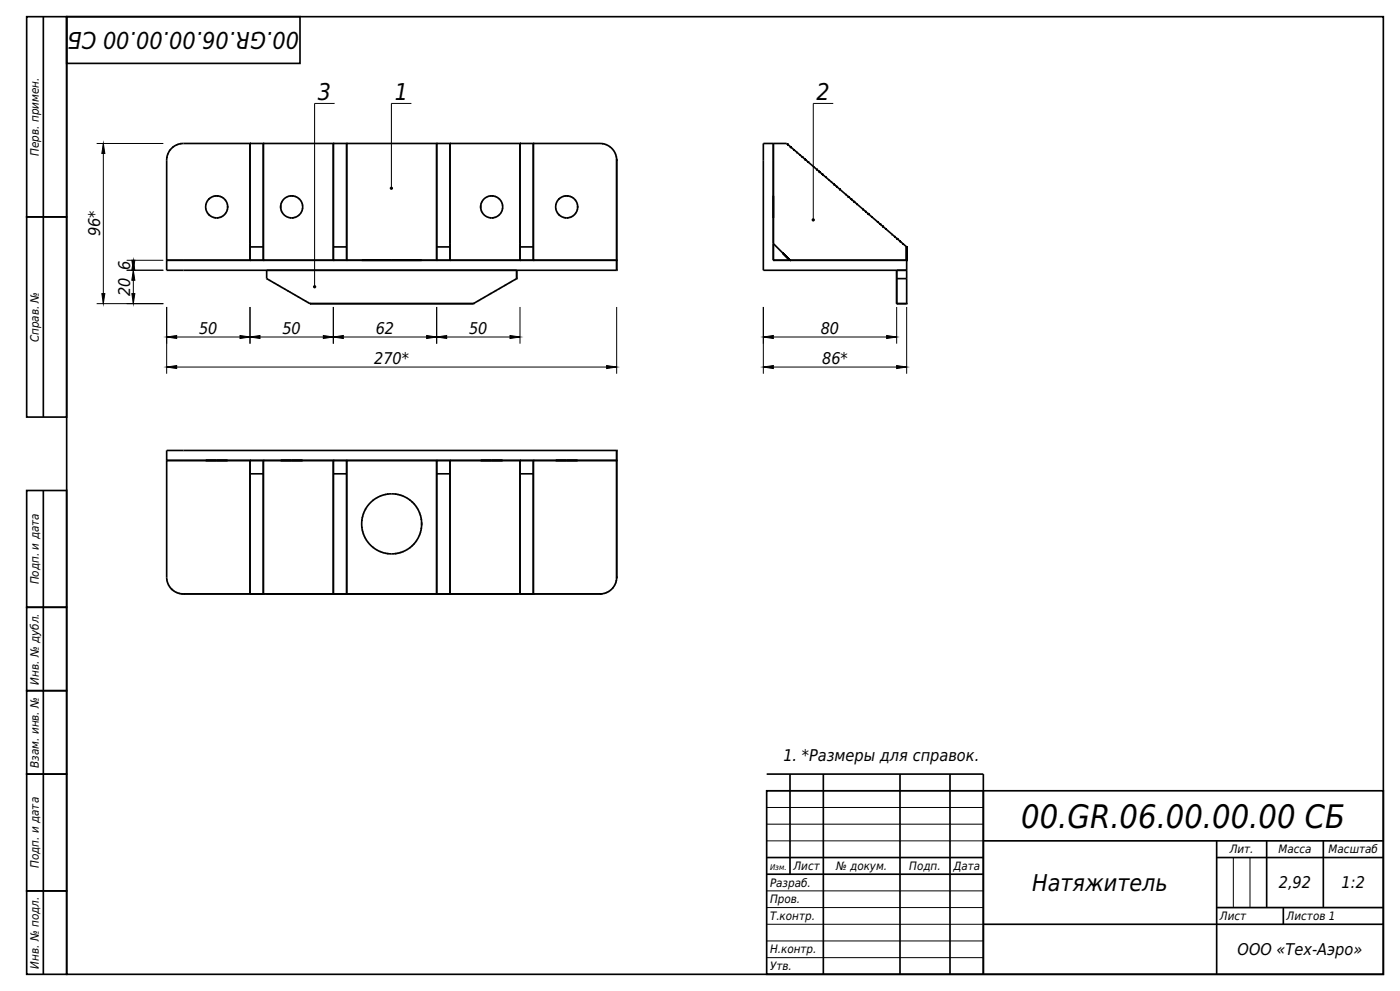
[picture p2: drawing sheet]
<svg xmlns="http://www.w3.org/2000/svg" width="420mm" height="297mm" viewBox="0 0 420 297" stroke-linecap="round" stroke-linejoin="round" font-family="sans-serif">
<g fill="none" stroke="#000" stroke-width=".5">
<path d="M8 5h12v60h-12zM13 5v120M20 5h395v287h-395zM20 5h70v14h-70zM50.1 47l-.1 .4M50.2 46.6v.1M50.3 46.2v.1M50.4 45.9v.2M50.8 45.3h.1M51.2 44.8l-.2 .2M52 44l-.2 .2M52.3 43.8h.1"/>
<path d="M53.1 43.4h-.2M53.3 43.3h-.1M53.7 43.2h-.1M54.4 43l-.3 .1M62.9 59.4l-.4 .5M63.3 59.2h-.1M64.1 58.8l-.2 .1M65 58.7l-.6 .1M65 58.7h.5M65.9 58.8l.2 .1M66.3 59h.1M66.5 59.1h.1"/>
<path d="M66.9 59.3l.2 .2M67.6 59.9l.1 .3M75 43v30M75 43h.2h-20.5l-2.3 .7-1.5 1.4-.6 1.2-.3 1.7v30M75 43h4M75 43v31M79 43v30M79 43v31M79 43h21M86 59.1h-.1M86.2 59h.1M86.6 58.8l-.1 .1"/>
<path d="M87.5 58.7h-.5M87.5 58.7l.6 .1M88.4 58.8l.2 .1M88.8 59h.1M89.2 59.2h.1M89.7 59.6l.2 .1M100 43v30M100 43h4M100 43v31M104 43v30M104 43v31M104 43h27.1"/>
<path d="M131 43v30M131 43h4M131 43v31M131 43h.1M135 43v35M135 43v31M135 43h21.2h-.2M146 59.1h-.1M146.2 59h.1M146.6 58.8l-.1 .1M147.5 58.7h-.5M147.5 58.7l.6 .1"/>
<path d="M148.4 58.8l.2 .1M148.8 59h.1M149.2 59.2h.1M149.7 59.6l.2 .1M156 43v30M156 43h4M156 43v31M160 43v30M160 43v31M160 43l21 .1 1.6 .6 1.3 1.1 .8 1.5 .3 1.7M167.9 59.4l-.4 .5M168.3 59.2h-.1"/>
<path d="M169.1 58.8l-.2 .1M170 58.7l-.6 .1M170 58.7h.5M170.9 58.8l.2 .1M171.3 59h.1M171.5 59.1h.1M171.9 59.3l.2 .2M172.6 59.9l.1 .3M180.7 43l.2 .1M181.3 43.2h.1M181.7 43.3h.1M182 43.4h.1"/>
<path d="M182.2 43.5l.1 .1M182.5 43.7h.1M182.8 43.9h.1M183 44h.1M183.6 44.5h.1M184 45.1h.1M184.3 45.4v.1M184.4 45.6v.1M184.5 45.9h.1M184.6 46.1l.1 .1M184.8 46.5h.1M184.9 46.9v.2"/>
<path d="M185 47.6v.4M185 48v33M185 48v30M231.9 58.7v6.6M232 43v29.3a2.24 2.24 0 0 0 1.1 1.8l3.9 3.9M232 43h3.3a2.92 2.92 0 0 1 2 1.2l34.1 29.3a1.82 1.82 0 0 1 .6 2v2.5M232 43h-2.2a.5 .5 0 0 0-.5-.1 .5 .5 0 0 0-.3 .5v36.8a.51 .51 0 0 0 0 .7 .51 .51 0 0 0 .7 .1h42.3M232 43v35M236.2 43.2l.3 .2M237.1 43.9l.4 .4M238.2 44.9l.1 .1M239.1 45.7h.1"/>
<path d="M239.9 46.4l.1 .1M240.6 47l.2 .2M241.3 47.6l.5 .4M242.4 48.5l.2 .2M244.3 50.1v.1M245 50.7l.2 .2M245.7 51.3l.4 .4M246.6 52.1l.3 .3M247.6 53l.2 .1M248.6 53.8l.1 .1M249.4 54.6h.1M250.1 55.2l.3 .2"/>
<path d="M250.9 55.8l.4 .3M251.8 56.6l.3 .3M253.7 58.3h.1M254.4 58.9l.4 .3M255.3 59.6l.3 .3M8 65h12v60h-12zM50 78v2.2a.5 .5 0 0 0-.1 .5 .5 .5 0 0 0 .5 .3h134.6M50 78h25.1M50 78h135M61.8 62.6v.1M61.8 61.3v.1M61.9 63v.1"/>
<path d="M61.9 60.9v.1M62 63.4h.1M62 60.6h.1M62.2 63.8h.1M62.3 60.2h-.1M62.5 64.1l.4 .5M63.2 64.8h.1M63.9 65.1l.2 .1M64.4 65.2l.5 .1M65.5 65.3h-.4M66.1 65.1l-.2 .1M66.4 65h-.1"/>
<path d="M66.6 64.9h-.1M67.1 64.5l-.2 .2M67.7 63.8l-.1 .3M67.8 60.3h.1M67.9 63.6l-.1 .1M68.1 60.8h.1M68.1 63.2h.1M68.2 61.1v.2M68.2 62.7v.2M68.3 61.7v.6M75 73h.2M75 74h4"/>
<path d="M75 74v4M75 78h4M75 78h.2M75 73v5M78.9 73h.1M78.9 78h.1M79 78h21.1M79 74v4M79 73v5M84.2 61.5v1M84.3 62.9l.1 .1M84.4 61l-.1 .1"/>
<path d="M84.4 63.2l.1 .2M84.5 60.6l-.1 .2M84.6 63.5v.1M84.6 60.4v.1M84.8 63.9l.1 .1M84.9 60l-.1 .1M85.9 64.9h.1M86.2 65h.1M86.5 65.1l.1 .1M87 65.3h.4M88.1 65.2l-.5 .1M88.6 65.1l-.2 .1"/>
<path d="M88.8 65h.1M89.3 64.8h-.1M89.9 64.3l-.2 .1M90.2 60.2h.1M90.3 63.8h-.1M90.5 60.6v.1M90.5 63.3v.1M90.6 60.9l.1 .2M90.7 62.9l-.1 .2M90.7 61.4l.1 .2M90.8 62.4l-.1 .2M100 74h4"/>
<path d="M100 74v4M100 78h4M100 73v5M100 73h.1M100 78h.1M103.9 78h27.1M103.9 73h.1M103.9 78h.1M104 74v4M104 73v5M108.5 78h9zM117.5 78h9z"/>
<path d="M131 74h4M131 74v4M131 78h4M131 73v5M131 73h.1M131 78h.1M135 78h21.2h-.2M135 74v4M144.2 61.5v1M144.3 62.9l.1 .1M144.4 61l-.1 .1M144.4 63.2l.1 .2"/>
<path d="M144.5 60.6l-.1 .2M144.6 63.5v.1M144.6 60.4v.1M144.8 63.9l.1 .1M144.9 60l-.1 .1M145.9 64.9h.1M146.2 65h.1M146.5 65.1l.1 .1M147 65.3h.4M148.1 65.2l-.5 .1M148.6 65.1l-.2 .1M148.8 65h.1"/>
<path d="M149.3 64.8h-.1M149.9 64.3l-.2 .1M150.2 60.2h.1M150.3 63.8h-.1M150.5 60.6v.1M150.5 63.3v.1M150.6 60.9l.1 .2M150.7 62.9l-.1 .2M150.7 61.4l.1 .2M150.8 62.4l-.1 .2M156 73h.2M156 74h4"/>
<path d="M156 74v4M156 78h4M156 73v5M159.9 73h.1M159.9 78h.1M160 78h25M160 74v4M160 73v5M166.8 62.6v.1M166.8 61.3v.1M166.9 63v.1M166.9 60.9v.1"/>
<path d="M167 63.4h.1M167 60.6h.1M167.2 63.8h.1M167.3 60.2h-.1M167.5 64.1l.4 .5M168.2 64.8h.1M168.9 65.1l.2 .1M169.4 65.2l.5 .1M170.5 65.3h-.4M171.1 65.1l-.2 .1M171.4 65h-.1M171.6 64.9h-.1"/>
<path d="M172.1 64.5l-.2 .2M172.7 63.8l-.1 .3M172.8 60.3h.1M172.9 63.6l-.1 .1M173.1 60.8h.1M173.1 63.2h.1M173.2 61.1v.2M173.2 62.7v.2M173.3 61.7v.6M185 78v3M232 73.1v4.9M232 78h5"/>
<path d="M232 78h40M234.8 75.8l2.2 2.2M237 78h35M256.2 60.4l.2 .2M257.1 61.2l.1 .1M258.9 62.7l.2 .2M259.6 63.3l.3 .3M260.4 64l.3 .3M261.4 64.9l.2 .1M263.2 66.4l.2 .2M263.9 67l.3 .3M264.7 67.8l.4 .2"/>
<path d="M265.6 68.5l.3 .2M267.7 70.3h.1M268.4 70.9l.2 .1M269.1 71.5l.3 .3M269.8 72.1l.4 .4M270.9 73.1l.1 .1M272 78h.1M272 78v3M80 81h74.2a.51 .51 0 0 1 .7 0 .51 .51 0 0 1 .1 .7v1a1.35 1.35 0 0 1-1.2 1.5l-11.8 6.8h-49l-12.3-7.1a1.27 1.27 0 0 1-.7-1.7zM80.1 83.5l.2 .2M80.7 83.9l.1 .1M80.9 84l.1 .1"/>
<path d="M82.2 84.8h.1M82.4 84.9h.1M83.2 85.3l.2 .2M83.8 85.7l.1 .1M84.1 85.8v.1M84.6 86.2h.1M85.3 86.6h.1M85.5 86.7h.1M86.3 87.1l.2 .2M87 87.5v.1M87.8 88h.1M88.4 88.4h.1"/>
<path d="M88.6 88.5h.1M89.2 88.8l.1 .1M89.4 88.9l.3 .2M90.1 89.3l.1 .1M90.9 89.8h.1M91.5 90.2h.1M91.8 90.3h.1M92.3 90.6l.1 .1M92.6 90.7v.1M142.2 90.9h.1M143.5 90.2h-.1M143.7 90l-.1 .1"/>
<path d="M143.9 89.9l-.1 .1M144.3 89.7l-.2 .1M145.1 89.2h.1M145.3 89.1h.1M146.6 88.4h-.1M146.8 88.2l-.1 .1M147 88.1l-.1 .1M147.4 87.9l-.2 .1M148.3 87.4h-.1M148.5 87.3h-.1M148.8 87.1h-.1M149.7 86.6h-.1"/>
<path d="M149.9 86.4l-.1 .1M150.1 86.3h.1M150.5 86.1l-.1 .1M151.4 85.6h-.1M151.6 85.5h-.1M152 85.3h-.2M152.8 84.8h.1M153 84.6v.1M153.3 84.5h-.1M153.6 84.3h-.1M154.5 83.8h-.1M154.7 83.7h-.1"/>
<path d="M155 81.1v2.4M155 83.5h-.1M269 81.1v2.4M269 83.5h3M269 83.5v6.7a.53 .53 0 0 0 0 .6 .53 .53 0 0 0 .6 .2h1.6a.53 .53 0 0 0 .6 0 .53 .53 0 0 0 .2-.6v-6.9M269.1 81h2.9M272 81v2.5M50 138h135M50 138h25.1M50 138v35.7l.6 1.6 1.1 1.4 1.6 1 1.7 .3M61.7 138h3.3zM65 138h3.3z"/>
<path d="M75 138h.2M75 138h4M75 138v4M75 138v5M78.9 138h.1M79 138h21.1M79 138v4M79 138v5M84.2 138h3.3zM87.5 138h3.3zM100 138h4M100 138v4"/>
<path d="M100 138v5M100 138h.1M103.9 138h27.1M103.9 138h.1M104 138v4M104 138v5M131 138h4M131 138v4M131 138v5M131 138h.1M135 138h21.2h-.2M135 138v4"/>
<path d="M135 138v40M144.2 138h3.3zM147.5 138h3.3zM156 138h4M156 138v4M156 138v5M159.9 138h.1M160 138h25M160 138v4M160 138v5M166.7 138h3.3zM170 138h3.3z"/>
<path d="M185 135v38M185 135h-134.4a.46 .46 0 0 0-.6 0 .46 .46 0 0 0 0 .7v2.3M185 138v35M185 135v3M8 147h12v35h-12zM13 147v145M75 142h4M75 142v36M75 143v35M75 143h.2M78.9 143h.1M79 142v36"/>
<path d="M79 143v35M100 142h4M100 142v36M100 143v35M100 143h.1M103.9 143h.1M104 142v36M104 143v35M108.5 157.9l.1 .4M108.6 155.7l-.1 .4M108.7 158.7v.2M108.7 155.1v.2"/>
<path d="M108.8 159.3v.1M108.8 154.6v.1M108.9 159.7v.1M108.9 154.2v.1M109.1 153.8l-.1 .2M109.3 153.3h.1M109.4 153v.1M109.6 152.8h-.1M109.7 152.4l-.1 .2M109.9 152.2h.1M110.4 151.5h.1M112 149.9l-.2 .1"/>
<path d="M112.3 149.6v.1M113.1 149.2h-.1M113.6 148.9l-.1 .1M114.1 148.7h-.1M114.4 148.5l-.1 .1M114.8 148.4h-.1M115.2 148.3h-.1M115.7 148.2h-.1M116.5 148.1h-.3M118.5 148.1h.4M119.3 148.2h.2M119.8 148.3l.3 .1"/>
<path d="M120.2 148.4l.2 .1M120.6 148.5l.1 .1M120.9 148.7h.1M122.1 149.3h.1M122.9 149.8l.1 .1M123.6 150.4l.3 .2M124.1 150.9l.1 .1M124.7 151.6h.1M124.9 151.9l.1 .1M125.2 152.3v.1M125.3 152.5v.1M125.8 153.5v.1"/>
<path d="M125.9 153.7v.1M126 154.1l.1 .1M126.1 159.8l-.1 .1M126.1 154.4l.1 .2M126.2 159.4l-.1 .2M126.3 155v.1M126.3 158.9v.1M126.4 155.4v.4M126.4 158.2v.4M126.5 156.5v1M131 142h4M131 142v36"/>
<path d="M131 143v35M131 143h.1M135 142v36M156 142h4M156 142v36M156 143v35M156 143h.2M159.9 143h.1M160 142v36M160 143v35M50 173.7l.1 .2M50.2 174.3v.1"/>
<path d="M50.3 174.7v.1M50.4 175v.1M50.5 175.2l.1 .1M50.7 175.5h.1M50.9 175.8v.1M51.1 176.2h.1M51.3 176.4l.4 .4M51.8 176.9h.1M52.2 177.1v.1M52.8 177.5h.1M53 177.6h.1M53.3 177.7l.2 .1"/>
<path d="M53.7 177.8l.2 .1M54.3 177.9l.7 .1M55 178h125M75 178h4M80 177.8v.2h75M100 178h4M109 160l.1 .2M109.3 160.7h.1M109.4 160.9v.1M109.5 161.2h.1M109.6 161.4h.1M109.9 161.8h.1"/>
<path d="M110.4 162.5h.1M111.8 164l.2 .1M112.3 164.3v.1M113 164.8h.1M113.5 165l.1 .1M114 165.3h.1M114.3 165.4l.1 .1M114.7 165.6h.1M115.1 165.7h.1M115.6 165.8h.1M116.2 165.9h.3M118.9 165.9h-.4"/>
<path d="M119.5 165.8h-.2M120.1 165.6l-.3 .1M120.4 165.5l-.2 .1M120.7 165.4l-.1 .1M121 165.3h-.1M122.2 164.7h-.1M123 164.1l-.1 .1M123.9 163.4l-.3 .2M124.2 163l-.1 .1M124.7 162.4h.1M125 162l-.1 .1M125.2 161.6v.1"/>
<path d="M125.8 160.4v.1M125.9 160.2v.1M131 178h4M156 178h4M180.7 177.9l-.7 .1M181.3 177.8l-.2 .1M181.7 177.7l-.2 .1M182 177.6h-.1M182.2 177.5h-.1M182.4 177.4h.1M182.7 177.2l-.1 .1M183.2 176.9h-.1"/>
<path d="M184 176l-.2 .3M184.2 175.7v.1M184.4 175.3v.1M184.7 174.7l-.1 .2M184.8 174.3v.2M184.9 173.9v.2M185 173v.4M185 173l-.4 2-1.1 1.6-1.5 1-2 .4M8 182h12v25h-12zM8 207h12v25h-12zM8 232h12v35h-12zM230 237h185v55h-185z"/>
<path d="M230 232h65v60M237 232v30M247 232v60M270 232v60M285 232v60M230 257h65M295 252h120M365 257h50M365 252v40M380 252v20M397 252v20M8 267h12v25h-12z"/>
<path d="M230 262h65M295 277h120M365 272h50M385 272v5"/>
<circle cx="65" cy="62" r="3.3"/>
<circle cx="87.5" cy="62" r="3.3"/>
<circle cx="147.5" cy="62" r="3.3"/>
<circle cx="170" cy="62" r="3.3"/>
<circle cx="117.5" cy="157" r="9"/>
</g>
<g fill="none" stroke="#000" stroke-width=".3">
<path d="M100.4 31h-6v54.9M123.4 31h-6v25.4M250 31h-6v34.9M29 43h20M31 43v48M38 78h11M40 78v13M29 91h20M38 81h11M50 92v20M75 92v11M100 92v11"/>
<path d="M131 92v11M156 92v11M185 92v20M229 92v20M269 92v11M272 92v20M50 101h106M50 110h135M229 101h40M229 110h43M230 237h65M230 252h65"/>
<path d="M230 247h65M230 242h65M370 257v15M375 257v15M230 277h65M230 272h65M230 267h65M230 292h65M230 287h65M230 282h65"/>
</g>
<g fill="#000" stroke="#000" stroke-width=".3">
<path d="M31 43l.5 3h-.9zM40 78l.4 3h-.9zM30.6 88h.9l-.5 3zM39.5 88h.9l-.4 3zM40 81l.4 3h-.9zM39.5 78h.9l-.4 3zM50 101l3-.4v.8zM50 110l3-.4v.9zM72 100.6l3 .4-3 .4zM75 101l3-.4v.8zM97 100.6l3 .4-3 .4zM100 101l3-.4v.8z"/>
<path d="M128 100.6l3 .4-3 .4zM131 101l3-.4v.8zM153 100.6l3 .4-3 .4zM182 109.6l3 .4-3 .5zM229 101l3-.4v.8zM229 110l3-.4v.9zM266 100.6l3 .4-3 .4zM269 109.6l3 .4-3 .5z"/>
</g>
<g fill="#000">
<circle cx="117.4" cy="56.4" r=".5"/>
<circle cx="244" cy="65.9" r=".5"/>
<circle cx="94.4" cy="85.9" r=".5"/>
</g>
<text font-size="9.7" x="306.4" y="248">00.GR.06.00.00.00 СБ</text>
<g font-size="6.9">
<text x="89.7" y="9.5" transform="rotate(-180 89.7 9.5)">00.GR.06.00.00.00 СБ</text>
<text x="95.4" y="30">3</text>
<text x="118.4" y="30">1</text>
<text x="245" y="30">2</text>
<text x="309.6" y="267">Натяжитель</text>
</g>
<g font-size="4.9">
<text x="30" y="70.9" transform="rotate(-90 30 70.9)">96*</text>
<text x="39" y="80.9" transform="rotate(-90 39 80.9)">6</text>
<text x="39" y="88.8" transform="rotate(-90 39 88.8)">20</text>
<text x="59.7" y="100">50</text>
<text x="84.7" y="100">50</text>
<text x="112.7" y="100">62</text>
<text x="140.7" y="100">50</text>
<text x="246.2" y="100">80</text>
<text x="112.2" y="109">270*</text>
<text x="246.6" y="109">86*</text>
<text x="235" y="228">1. *Размеры для справок.</text>
<text x="383.6" y="266.3">2,92</text>
<text x="402.5" y="266.3">1:2</text>
<text x="371.3" y="286.3">ООО «Тех-Аэро»</text>
</g>
<g font-size="3.5">
<text x="11.6" y="46.7" transform="rotate(-90 11.6 46.7)">Перв. примен.</text>
<text x="11.6" y="102.6" transform="rotate(-90 11.6 102.6)">Справ. №</text>
<text x="11.6" y="175.1" transform="rotate(-90 11.6 175.1)">Подп. и дата</text>
<text x="11.6" y="205.2" transform="rotate(-90 11.6 205.2)">Инв. № дубл.</text>
<text x="11.6" y="230.1" transform="rotate(-90 11.6 230.1)">Взам. инв. №</text>
<text x="368.9" y="255.8">Лит.</text>
<text x="383.5" y="255.8">Масса</text>
<text x="398.6" y="255.8">Масштаб</text>
<text x="11.6" y="260.1" transform="rotate(-90 11.6 260.1)">Подп. и дата</text>
<text x="238" y="260.8">Лист</text>
<text x="250.8" y="260.8">№ докум.</text>
<text x="272.8" y="260.8">Подп.</text>
<text x="231" y="265.8">Разраб.</text>
<text x="231" y="270.8">Пров.</text>
<text x="231" y="275.8">Т.контр.</text>
<text x="366" y="275.8">Лист</text>
<text x="386" y="275.8">Листов 1</text>
<text x="231" y="285.8">Н.контр.</text>
<text x="11.6" y="290.3" transform="rotate(-90 11.6 290.3)">Инв. № подл.</text>
<text x="231" y="290.8">Утв.</text>
</g>
<text font-size="3.4" x="286" y="260.8">Дата</text>
<text font-size="2.4" x="231" y="260.8">Изм.</text>
</svg>
